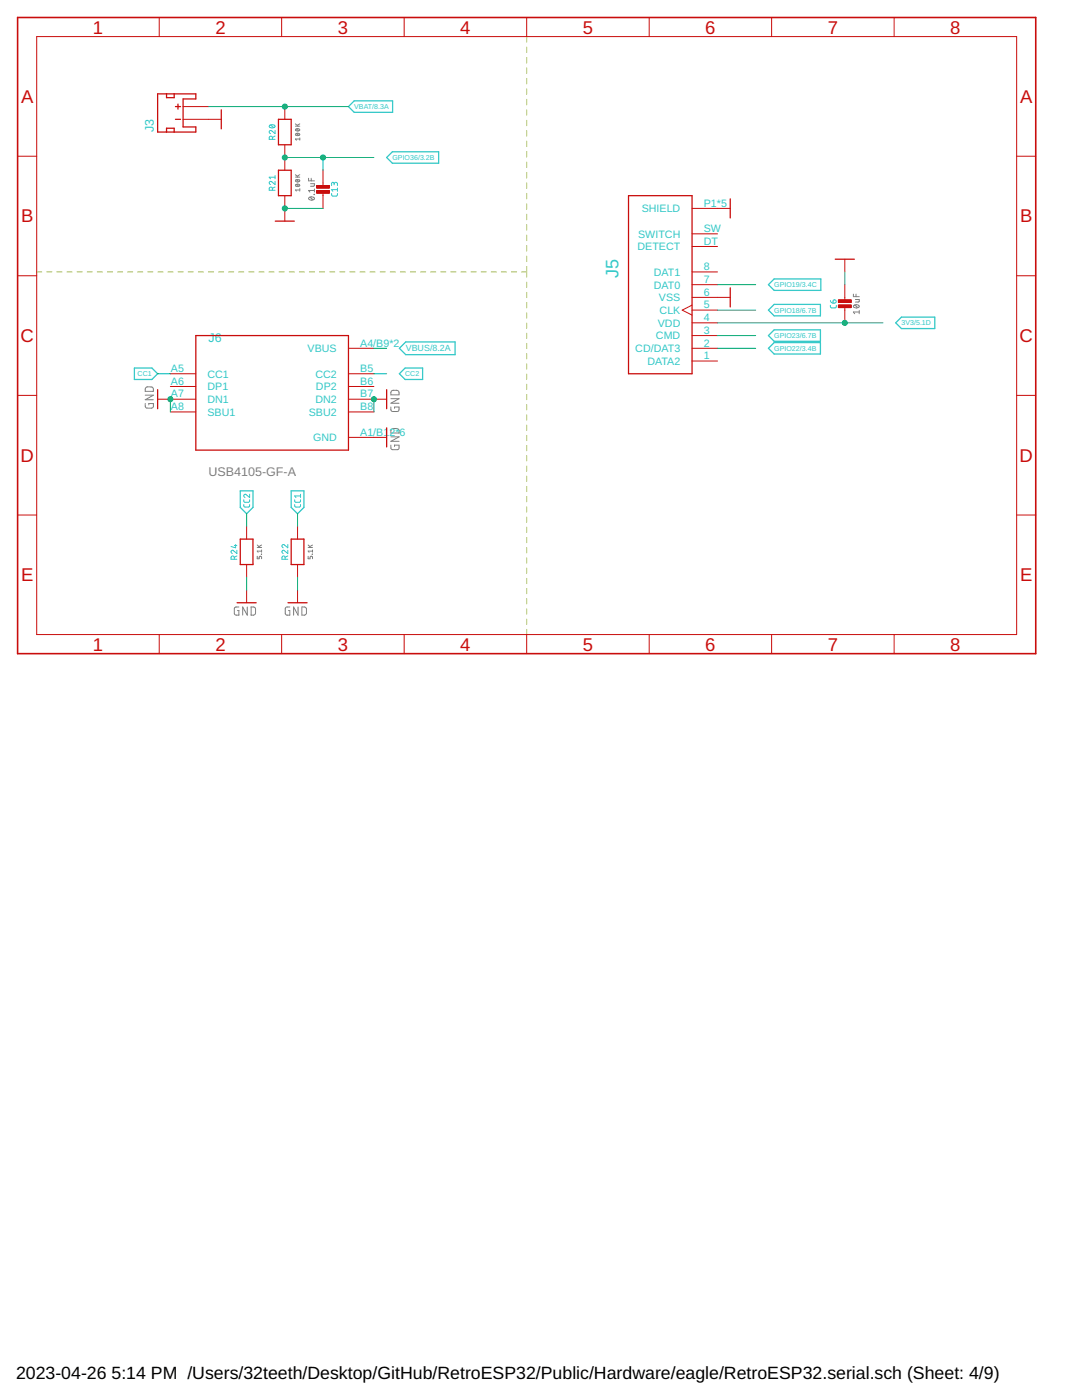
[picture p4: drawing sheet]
<svg xmlns="http://www.w3.org/2000/svg" width="216mm" height="279mm" viewBox="0 0 216 279" stroke-linecap="round" stroke-linejoin="round" font-family="sans-serif">
<g fill="none" stroke="#afd134" stroke-width=".2">
<path d="M105.1 7.3v1.1M105.1 9.4v1.1M105.1 11.5v1.1M105.1 13.6v1M105.1 15.6v1.1M105.1 17.7v1.1M105.1 19.8v1.1M105.1 21.9v1.1M105.1 24v1.1M105.1 26.1v1.1M105.1 28.2v1.1M105.1 30.2v1.1"/>
<path d="M105.1 32.3v1.1M105.1 34.4v1.1M105.1 36.5v1.1M105.1 38.6v1.1M7.3 54.3h1M9.3 54.3h1.1M11.3 54.3h1.1M13.4 54.3h1M15.4 54.3h1M17.4 54.3h1M19.4 54.3h1M21.4 54.3h1.1"/>
<path d="M23.5 54.3h1M25.5 54.3h1M27.5 54.3h1M29.5 54.3h1M31.5 54.3h1M33.5 54.3h1M35.5 54.3h1.1M37.5 54.3h1.1M39.6 54.3h1M41.6 54.3h1M43.6 54.3h1M45.6 54.3h1"/>
<path d="M47.6 54.3h1M49.7 54.3h1M51.7 54.3h1M53.7 54.3h1M55.7 54.3h1M57.7 54.3h1M59.7 54.3h1M61.7 54.3h1.1M63.8 54.3h1M65.8 54.3h1M67.8 54.3h1M69.8 54.3h1"/>
<path d="M71.8 54.3h1M73.8 54.3h1M75.9 54.3h1M77.9 54.3h1M79.9 54.3h1M81.9 54.3h1M83.9 54.3h1M85.9 54.3h1.1M87.9 54.3h1.1M90 54.3h1M92 54.3h1M94 54.3h1"/>
<path d="M96 54.3h1M98 54.3h1M100 54.3h1M102.1 54.3h1M104.1 54.3h1M105.1 40.7v1.1M105.1 42.8v1.1M105.1 44.9v1M105.1 46.9v1.1M105.1 49v1.1M105.1 51.1v1.1M105.1 53.2v2.1"/>
<path d="M105.1 56.3v1.1M105.1 58.4v1M105.1 60.4v1M105.1 62.4v1.1M105.1 64.5v1M105.1 66.5v1M105.1 68.5v1.1M105.1 70.6v1M105.1 72.6v1.1M105.1 74.7v1M105.1 76.7v1M105.1 78.7v1.1"/>
<path d="M105.1 80.8v1M105.1 82.8v1M105.1 84.9v1M105.1 86.9v1M105.1 88.9v1.1M105.1 91v1M105.1 93v1M105.1 95v1.1M105.1 97.1v1M105.1 99.1v1M105.1 101.2v1M105.1 103.2v1"/>
<path d="M105.1 105.2v1.1M105.1 107.3v1M105.1 109.3v1M105.1 111.3v1.1M105.1 113.4v1M105.1 115.4v1.1M105.1 117.5v1M105.1 119.5v1M105.1 121.5v1.1M105.1 123.6v1M105.1 125.6v1"/>
</g>
<g fill="none" stroke="#808080" stroke-width=".2">
<path d="M58.9 25.2h.9M58.9 24.7l.6 .5M58.9 35.3h.9M58.9 34.9l.6 .4M59 26.7a.44 .44 0 0 1 .5-.1 .44 .44 0 0 1 .3 .3 .45 .45 0 0 1-.5 .2 .45 .45 0 0 1-.3-.4zM59 25.8a.44 .44 0 0 1 .4-.1 .44 .44 0 0 1 .4 .3 .44 .44 0 0 1-.5 .2 .44 .44 0 0 1-.3-.4zM59 36.9a.44 .44 0 0 1 .4-.2 .44 .44 0 0 1 .4 .4 .44 .44 0 0 1-.5 .1 .44 .44 0 0 1-.3-.3zM59 36a.45 .45 0 0 1 .5-.2 .45 .45 0 0 1 .3 .4 .44 .44 0 0 1-.5 .1 .44 .44 0 0 1-.3-.3zM59.1 26.6l.5 .4M59.1 25.7l.5 .4M59.1 36.8l.5 .4M59.1 35.9l.5 .4"/>
<path d="M59.8 27.7h-.9l.2 .3M59.8 27.5v.5M59.8 37.7v.4M59.8 24.7l-.5 .3M59.8 37.9h-.9l.2 .2M59.8 34.9l-.5 .3M61.6 35.6v.5h1.1M61.7 39.4a.63 .63 0 0 1 1 .3 .63 .63 0 0 1-.6 .3 .63 .63 0 0 1-.5-.5zM61.8 39.3l.7 .6M62 36.7h.7v.4l-.7 .1M62.1 35.6v.5M62.7 38.8h.1"/>
<path d="M62.7 37.7v.6M62.7 38h-1.1l.2 .3M170.3 58.7v.5h1.1M170.7 59.8h.7v.5h-.7M170.8 58.7v.5M29 78.9h1.6l-1.6 .9h1.6M29.1 77.3l1.2-.1 .3 .3v.6h-1.6zM78 79.6h1.6l-1.6 .9h1.6M78.1 78l.3-.1h.9l.3 .3v.6h-1.6zM170.4 61a.63 .63 0 0 1 1 .2 .65 .65 0 0 1-1.1-.2zM170.5 60.9l.7 .5M171.4 62.3h-1.1l.2 .3"/>
<path d="M171.4 62v.6M29 80.5v.6l.2 .3h1l.4-.2v-.7h-.9v.3M78 88.8v.7l.2 .2h1l.4-.2v-.7h-.9v.3M78 81.2v.7l.2 .2h1l.4-.2v-.7h-.9v.3M78 87.2h1.6l-1.6 .9h1.6M78.1 85.6l.3-.1 .9 .1 .3 .2v.6h-1.6zM51.3 111v.5h.4v-.4l.2-.1 .3 .1v.4M51.3 109.3h.9M51.3 108.8l.6 .5M52.2 110.6h.1M52.2 109.7v.5M52.2 110h-.9l.2 .2"/>
<path d="M52.2 108.8l-.5 .3M61.5 111v.5h.4v-.4l.2-.1 .2 .1 .1 .4M61.5 109.3h.9M61.5 108.8l.5 .5M62.3 110.6h.1M62.4 110h-.9l.2 .2M62.4 109.7v.5M62.4 108.8l-.6 .3M47.7 121.1l-.7 .1-.2 .1 .1 1.4 .8 .1v-.9h-.3M49.3 121.1v1.7l-.9-1.7v1.7M50.1 121.1l.6 .1 .3 .2v1.1l-.3 .2-.6 .1zM57.8 121.1l-.7 .1-.2 .1 .1 1.4 .8 .1v-.9h-.2"/>
<path d="M59.5 121.1v1.7l-.9-1.7v1.7M60.2 121.1l.7 .1 .2 .2v1.1l-.2 .2-.7 .1z"/>
</g>
<g fill="none" stroke="#32c8c8" stroke-width=".2">
<path d="M53.8 25a.65 .65 0 0 1 1.1 .3 .64 .64 0 0 1-1.2-.2zM54 25l.6 .5M54.4 27.8l-.1-.6h-.3l-.3 .1v.5h1.2M54.4 38l-.1-.6-.3-.1-.3 .2v.5h1.2M54.9 26v.7l-.7-.6a.32 .32 0 0 0-.5 .1 .32 .32 0 0 0 .3 .5M54.9 36.2v.6l-.7-.5a.32 .32 0 0 0-.5 .1 .32 .32 0 0 0 .3 .4M54.9 27.2l-.5 .2M54.9 35.1v.6M54.9 37.3l-.5 .3M54.9 35.4h-1.2l.3 .3M66.2 38.6v.4l.2 .1h.8l.1-.5M66.7 36.7l.2-.3h.3l.1 .6"/>
<path d="M66.7 36.9v-.4l-.3-.1-.2 .1v.5M67.3 37.5v.7M67.3 37.8h-1.1l.2 .4M165.7 60a.54 .54 0 0 0 .5 .5M166.3 59.9a.33 .33 0 0 1 .5 .1 .33 .33 0 0 1-.3 .5h-.3zM165.7 60.9v.4l.3 .1h.8l.1-.5M48.6 99.7l.1 .4 .2 .1h.8l.1-.5M49.8 98.6v.7l-.7-.6a.32 .32 0 0 0-.5 .1 .32 .32 0 0 0 .3 .5M58.8 99.7v.4l.3 .1h.8l.1-.5M60 98.6v.7M60 99h-1.2l.3 .3M46.8 111.6l-.2-.6h-.4l-.1 .6h1.2"/>
<path d="M46.8 108.9h.5M47 108.7v.6l-.9-.2M47.3 109.8v.7l-.7-.6a.32 .32 0 0 0-.5 .1 .32 .32 0 0 0 .3 .5M47.3 111l-.5 .2M48.6 100.7l.1 .4 .2 .1 .8-.1 .1-.4M56.9 111.6l-.1-.6h-.4l-.1 .6h1.1M57.4 109.8v.7l-.6-.6a.32 .32 0 0 0-.5 .1 .32 .32 0 0 0 .2 .5M57.4 108.7v.6l-.6-.5a.32 .32 0 0 0-.5 .1 .32 .32 0 0 0 .2 .4M57.4 111l-.5 .2M58.8 100.7v.4l.3 .1 .8-.1 .1-.4"/>
</g>
<path d="M69.5 21.3l1.2-1.2h7.6v2.3h-7.6zM77.2 31.4l1.1-1.1h9.2v2.3h-9.2zM153.3 56.8l1.2-1.1h9.3v2.3h-9.3zM26.8 73.4h3.5l1.2 1.2-1.2 1.1h-3.5zM79.7 69.5l1.3-1.3h9.8v2.6h-9.8zM79.7 74.6l1.1-1.2h3.5v2.3h-3.5zM153.3 61.9l1.2-1.2h9.2v2.3h-9.2zM153.3 67l1.2-1.2h9.2v2.3h-9.2zM153.3 69.5l1.2-1.1h9.2v2.3h-9.2zM178.7 64.4l1.2-1.1h6.6v2.3h-6.6zM47.9 98h2.6v3.3l-1.3 1.2-1.3-1.2zM58.1 98h2.5v3.3l-1.2 1.2-1.3-1.2z" fill="none" stroke="#32c8c8" stroke-width=".25"/>
<path d="M3.5 3.5h203.2v127h-203.2z" fill="none" stroke="#c90d0c" stroke-width=".32"/>
<g fill="none" stroke="#c90d0c" stroke-width=".2">
<path d="M7.3 7.3h195.6v119.3h-195.6zM31.8 3.5v3.8M56.2 3.5v3.8M80.6 3.5v3.8M105.1 3.5v3.8M129.5 3.5v3.8M154 3.5v3.8M178.4 3.5v3.8M3.5 31.2h3.8M36.5 21.3h5.1M36.5 23.8h7.7M56.8 21.3v2.5"/>
<path d="M56.8 28.9v5.1M56.8 39.1v5M64.5 34v3.3M64.5 38.3v3.3M202.9 31.2h3.8M3.5 55h3.8M138.1 56.8h5.1M138.1 54.3h5.1M138.1 49.2h5.1M138.1 41.6h7.6M138.1 46.7h5.1M138.1 59.4h7.6"/>
<path d="M168.6 51.7v2.6M168.6 56.8v3.3M202.9 55h3.8M3.5 78.9h3.8M31.5 79.7h7.6M34 74.6h5.1M34 77.1h5.1M69.5 69.5h5.1M69.5 74.6h5.1M69.5 77.1h5.1M69.5 79.7h7.7M138.1 69.5h5.1"/>
<path d="M138.1 60.9l-2 1 2 1M138.1 61.9h5.1M138.1 67h5.1M138.1 72.1h5.1M138.1 64.4h5.1M168.6 61.1v3.3M202.9 78.9h3.8M34 82.2h5.1M69.5 82.2h5.1M69.5 87.3h7.7M3.5 102.8h3.8M49.2 105.1v2.5"/>
<path d="M49.2 112.7v2.5M49.2 117.8v2.5M59.4 105.1v2.5M59.4 112.7v2.5M59.4 117.8v2.5M202.9 102.8h3.8M31.8 126.6v3.9M56.2 126.6v3.9M80.6 126.6v3.9M105.1 126.6v3.9M129.5 126.6v3.9M154 126.6v3.9"/>
<path d="M178.4 126.6v3.9"/>
</g>
<g fill="none" stroke="#c90d0c" stroke-width=".25">
<path d="M31.5 18.7h7.6v1h-2.6v5.6h2.6v1.1h-7.6zM33.2 18.7v.8h1.6v-.8M33.2 26.4v-.8h1.6v.8M35 21.3h1M35 23.8h1M35.5 20.8v1M44.2 21.9v3.8M55.6 23.8h2.5v5.1h-2.5zM55.6 34h2.5v5.1h-2.5zM125.4 39.1h12.7v35.5h-12.7zM145.7 39.7v3.8M54.9 44.1h3.8"/>
<path d="M145.7 57.4v3.9M166.7 51.7h3.8M31.5 77.8v3.8M39.1 67h30.4v22.8h-30.4zM77.2 77.8v3.8M77.2 85.4v3.8M47.9 107.6h2.6v5.1h-2.6zM58.1 107.6h2.5v5.1h-2.5zM47.3 120.3h3.8M57.5 120.3h3.8"/>
</g>
<g fill="#c90d0c" stroke="#c90d0c" stroke-width=".2">
<path d="M167.3 60.9h2.5v.5h-2.5z"/>
<path d="M167.3 59.9h2.5v.5h-2.5z"/>
<path d="M63.2 37h2.5v.5h-2.5z"/>
<path d="M63.2 38h2.5v.5h-2.5z"/>
</g>
<g fill="none" stroke="#0dab76" stroke-width=".2">
<path d="M41.6 21.3h27.9M56.8 31.4h17.8M64.5 31.4v2.6M56.8 41.6h7.7M143.2 56.8h7.6M168.6 54.3v2.5M31.5 74.6h2.5M34 79.7v2.5M74.6 79.7v2.5M74.6 69.5h2.6M74.6 74.6h2.6M143.2 69.5h7.6"/>
<path d="M143.2 64.4h33M143.2 61.9h7.6M143.2 67h7.6M49.2 102.5v2.6M49.2 115.2v2.6M59.4 102.5v2.6M59.4 115.2v2.6"/>
</g>
<g fill="#0dab76" stroke="#0dab76" stroke-width=".2">
<circle cx="56.8" cy="41.6" r=".51"/>
<circle cx="74.6" cy="79.7" r=".51"/>
<circle cx="34" cy="79.7" r=".51"/>
<circle cx="56.8" cy="21.3" r=".51"/>
<circle cx="168.6" cy="64.4" r=".51"/>
<circle cx="56.8" cy="31.4" r=".51"/>
<circle cx="64.5" cy="31.4" r=".51"/>
</g>
<g font-size="3.7" fill="#c90d0c">
<text x="18.5" y="6.7">1</text>
<text x="43" y="6.7">2</text>
<text x="67.4" y="6.7">3</text>
<text x="91.9" y="6.7">4</text>
<text x="116.3" y="6.7">5</text>
<text x="140.7" y="6.7">6</text>
<text x="165.2" y="6.7">7</text>
<text x="189.6" y="6.7">8</text>
<text x="4.2" y="20.5">A</text>
<text x="203.5" y="20.5">A</text>
<text x="4.2" y="44.4">B</text>
<text x="203.5" y="44.4">B</text>
<text x="4.1" y="68.3">C</text>
<text x="203.4" y="68.3">C</text>
<text x="4.1" y="92.1">D</text>
<text x="203.4" y="92.1">D</text>
<text x="4.2" y="116">E</text>
<text x="203.5" y="116">E</text>
<text x="18.5" y="129.8">1</text>
<text x="43" y="129.8">2</text>
<text x="67.4" y="129.8">3</text>
<text x="91.9" y="129.8">4</text>
<text x="116.3" y="129.8">5</text>
<text x="140.7" y="129.8">6</text>
<text x="165.2" y="129.8">7</text>
<text x="189.6" y="129.8">8</text>
</g>
<text font-size="3.6" fill="#32c8c8" x="123.4" y="55.6" transform="rotate(-90 123.4 55.6)">J5</text>
<g font-size="3.5">
<text x="3.2" y="275.2">2023-04-26</text>
<text x="22.3" y="275.2">5:14 PM /Users/32teeth/Desktop/GitHub/RetroESP32/Public/Hardware/eagle/RetroESP32.serial.sch (Sheet: 4/9)</text>
</g>
<g font-size="2.5" fill="#32c8c8">
<text x="30.7" y="26.4" transform="rotate(-90 30.7 26.4)">J3</text>
<text x="41.6" y="68.2">J6</text>
</g>
<text font-size="2.5" fill="#808080" x="41.6" y="94.9">USB4105-GF-A</text>
<g font-size="2.1" fill="#32c8c8">
<text x="140.4" y="41.2">P1*5</text>
<text x="127.3" y="47.4">SWITCH</text>
<text x="128" y="42.3">SHIELD</text>
<text x="140.4" y="46.3">SW</text>
<text x="127.2" y="50">DETECT</text>
<text x="140.4" y="53.9">8</text>
<text x="140.4" y="48.8">DT</text>
<text x="130.5" y="57.6">DAT0</text>
<text x="130.5" y="55">DAT1</text>
<text x="140.4" y="56.5">7</text>
<text x="140.4" y="59">6</text>
<text x="131.3" y="65.2">VDD</text>
<text x="131.5" y="60.1">VSS</text>
<text x="131.6" y="62.7">CLK</text>
<text x="140.4" y="61.5">5</text>
<text x="140.4" y="64.1">4</text>
<text x="61.4" y="70.3">VBUS</text>
<text x="71.9" y="69.2">A4/B9*2</text>
<text x="126.8" y="70.3">CD/DAT3</text>
<text x="130.9" y="67.7">CMD</text>
<text x="140.4" y="69.2">2</text>
<text x="140.4" y="66.6">3</text>
<text x="140.4" y="71.7">1</text>
<text x="34.1" y="74.2">A5</text>
<text x="34.1" y="76.8">A6</text>
<text x="41.4" y="75.4">CC1</text>
<text x="41.4" y="77.9">DP1</text>
<text x="62.9" y="75.4">CC2</text>
<text x="63.1" y="77.9">DP2</text>
<text x="71.9" y="74.2">B5</text>
<text x="71.9" y="76.8">B6</text>
<text x="129.2" y="72.8">DATA2</text>
<text x="34.1" y="79.3">A7</text>
<text x="34.1" y="81.9">A8</text>
<text x="41.4" y="80.4">DN1</text>
<text x="41.4" y="83">SBU1</text>
<text x="61.6" y="83">SBU2</text>
<text x="62.9" y="80.4">DN2</text>
<text x="71.9" y="79.3">B7</text>
<text x="71.9" y="81.9">B8</text>
<text x="62.5" y="88">GND</text>
<text x="71.9" y="86.9">A1/B1</text>
<text x="77.7" y="86.9">2*6</text>
</g>
<text font-size="1.8" fill="#32c8c8" x="81" y="70.1">VBUS/8.2A</text>
<g font-size="1.4" fill="#32c8c8">
<text x="70.7" y="21.8">VBAT/8.3A</text>
<text x="78.3" y="31.9">GPIO36/3.2B</text>
<text x="154.5" y="57.3">GPIO19/3.4C</text>
<text x="154.5" y="62.4">GPIO18/6.7B</text>
<text x="179.9" y="64.9">3V3/5.1D</text>
<text x="154.5" y="70">GPIO22/3.4B</text>
<text x="154.5" y="67.5">GPIO23/6.7B</text>
<text x="27.5" y="75.1">CC1</text>
<text x="80.8" y="75.1">CC2</text>
</g>
</svg>
